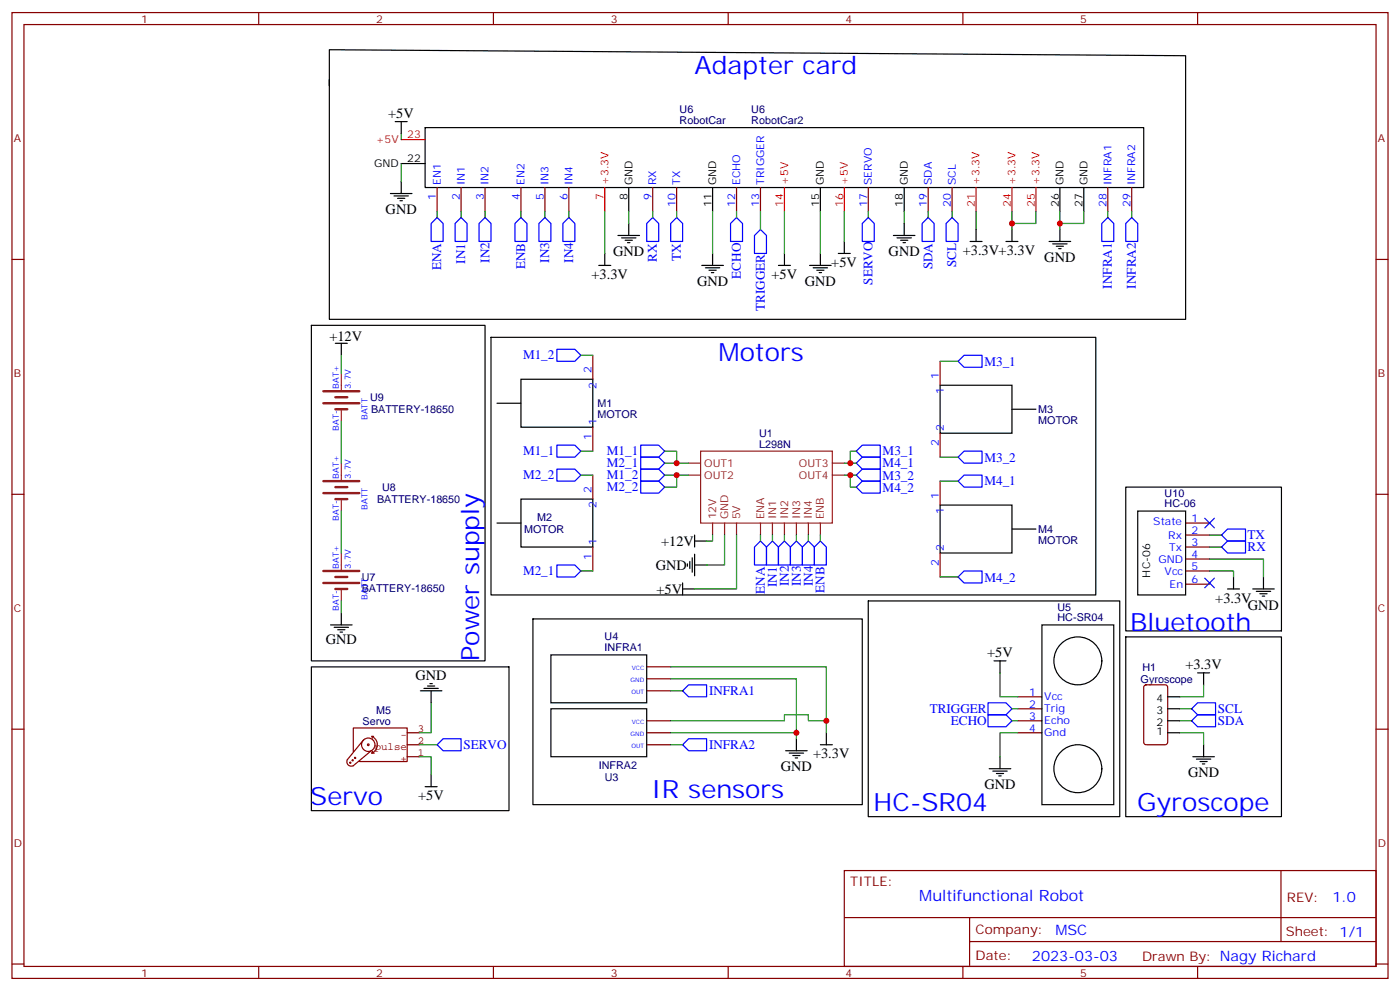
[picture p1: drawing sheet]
<svg xmlns="http://www.w3.org/2000/svg" width="412mm" height="292mm" viewBox="0 0 412 292" stroke-linecap="round" stroke-linejoin="round" font-family="sans-serif">
<g fill="none" stroke="#870000" stroke-width=".35">
<path d="M3.5 3.7h405.4v284.3h-405.4zM7.1 7.2h398.2v277.3h-398.2zM76.2 3.7v3.5M145.3 3.7v3.5M214.5 3.7v3.5M283.6 3.7v3.5M352.8 3.7v3.5M128.8 55.2v7.1M135.8 55.2v7.1M142.9 55.2v7.1M153.5 55.2v7.1M160.5 55.2v7.1"/>
<path d="M167.6 55.2v7.1M192.3 55.2v7.1M199.3 55.2v7.1M217 55.2v7.1M224 55.2v7.1M255.8 55.2v7.1M273.4 55.2v7.1M280.5 55.2v7.1M326.3 55.2v7.1M333.4 55.2v7.1M3.5 76.4h3.6M405.3 76.4h3.6"/>
<path d="M174.6 104.6v7.1M276.9 106.4v7M174.6 125.8v7M174.6 139.9v7M276.9 127.5v7.1M3.5 145.5h3.6M276.9 141.6v7.1M349.2 157.5h7.1M349.2 154h7.1M405.3 145.5h3.6M174.6 161v7.1M276.9 162.8v7.1"/>
<path d="M349.2 161h7.1M349.2 164.6h7.1M349.2 168.1h7.1M349.2 172h7.1M190.5 196.3h7.1M190.5 199.8h7.1M3.5 214.7h3.6M190.5 212.2h7.1M190.5 215.7h7.1M190.5 219.3h7.1M190.5 203.4h7.1M299.9 212.2h7"/>
<path d="M299.9 215.7h7M299.9 205.1h7M299.9 208.7h7M337.1 201.8l.5-.2h5.7l.6 .4 .1 16.5-.5 .7-5.9 .1-.6-.5-.1-16.5zM405.3 214.7h3.6M248.7 256.3h156.6v28.2h-156.6zM377.3 256.3v20.9M248.7 270.1h156.5M285.6 277.2h119.6M285.6 270.1v14.2M3.5 283.8h3.6M76.2 284.5v3.5"/>
<path d="M145.3 284.5v3.5M214.5 284.5v3.5M283.6 284.5v3.5M352.8 284.5v3.5M405.3 283.8h3.6"/>
</g>
<g fill="none" stroke="#000" stroke-width=".35">
<path d="M97 23.5v70.5h252.2v-77.6l-252.2-1.8v10.6M116.4 35.8h3.5M118.2 35.8v3.5M125.2 37.6h211.7v17.6h-211.7zM115 57h6.4M116.1 57.7h4.2M117.1 58.4h2.1M117.8 59.1h.7M118.2 48.2h7M118.2 53.4v3.6M185.2 55.2v7.1M209.9 55.2v7.1"/>
<path d="M241.7 55.2v7.1M266.3 55.2v7.1M312.2 55.2v7.1M319.3 55.2v7.1M176.4 78.1h3.5M178.2 74.6v3.5M182 69.3h6.4M183.1 70h4.2M184.1 70.7h2.2M184.9 71.4h.7M185.2 65.8v3.5M206.7 78.1h6.4"/>
<path d="M207.8 78.8h4.2M208.8 79.6h2.2M209.9 74.6v3.5M229.3 78.1h3.5M231.1 74.6v3.5M238.5 78.1h6.3M239.5 78.8h4.3M240.6 79.6h2.1M241.7 74.6v3.5M246.9 74.6h3.6M248.7 71.1v3.5M263.2 69.3h6.3"/>
<path d="M264.2 70h4.3M265.3 70.7h2.1M266 71.4h.7M266.3 65.8v3.5M285.8 71.1h3.5M287.5 67.6v3.5M296.3 71.1h3.6M298.1 67.6v3.5M309 71.1h6.4M310.1 71.8h4.2M311.1 72.5h2.2M311.9 73.2h.7"/>
<path d="M312.2 67.6v3.5M91.7 95.8h51.2v98.8h-51.2zM144.6 99.3h178.2v75.9h-178.2zM209.5 80.3h.8M241.3 80.3h.7M98.8 101.1h3.5M100.5 101.1v3.5M146.4 118.7h7.1M153.5 111.7h21.1v14.1h-21.1zM276.9 113.4h21.2v14.1h-21.2zM298.1 120.5h7.1M146.4 154h7.1"/>
<path d="M153.5 146.9h21.1v14.1h-21.1zM204.6 159.3h3.5M204.6 157.5v3.5M276.9 148.7h21.2v14.1h-21.2zM298.1 155.8h7.1M331.6 143.4h45.9v42.3h-45.9zM335.1 150.5h14.1v24.7h-14.1zM201.1 173.4h3.5M201.1 171.6v3.6M202.5 166v.7M203.2 165.3v2.1M203.9 164.2v4.3"/>
<path d="M204.6 163.2v6.3M204.6 166.3h3.5M255.8 176.9h74v63.5h-74zM361.6 173.4h3.5M363.4 169.9v3.5M369 173.4h6.4M370.1 174.1h4.2M371.1 174.8h2.1M371.8 175.5h.7M372.2 169.9v3.5M91.7 196.3h58.2v42.4h-58.2zM97.4 184h6.3"/>
<path d="M98.4 184.7h4.3M99.5 185.4h2.1M100.2 186.1h.7M100.5 180.4v3.6M157 182.2h97v54.7h-97zM162.3 192.8h28.2v14.1h-28.2zM292.8 194.6h3.5M294.6 194.6v3.5M306.9 184h21.2v52.9h-21.2zM331.6 187.5h45.9v52.9h-45.9zM352.8 198.1h3.5M354.5 198.1v3.5"/>
<path d="M123.8 203.4h6.4M124.9 202.7h4.2M125.9 202h2.2M126.6 201.3h.8M127 203.4v3.5M162.3 208.7h28.2v14.1h-28.2zM234.6 217.5v3.5M241.7 219.3h3.5M243.4 215.7v3.6M344 215.7h3.5M344 212.2h3.5M344 208.7h3.5"/>
<path d="M344 205.1h3.5M354.5 219.3v3.5M125.2 231.6h3.6M127 228.1v3.5M231.4 221h6.4M232.5 221.7h4.2M233.5 222.4h2.2M234.2 223.1h.7M291.4 226.3h6.3M292.5 227h4.2M293.5 227.7h2.1M294.2 228.4h.7"/>
<path d="M294.6 222.8v3.5M351.4 222.8h6.3M352.4 223.5h4.3M353.5 224.2h2.1M354.2 224.9h.7"/>
<circle cx="317.5" cy="194.6" r="7.1"/>
<circle cx="317.5" cy="226.3" r="7.1"/>
</g>
<path d="M118.2 41.1h7M178.2 55.2v7.1M231.1 55.2v7.1M248.7 55.2v7.1M287.5 55.2v7.1M298.1 55.2v7.1M305.2 55.2v7.1" fill="none" stroke="#f00" stroke-width=".35"/>
<g fill="none" stroke="#8c2424" stroke-width=".35">
<path d="M100.5 109.9v4.9M100.5 120.5v3.5M100.5 136.3v5M202.8 136.3h3.6M202.8 139.9h3.6M206.4 132.8h38.8v21.2h-38.8zM245.2 136.3h3.5M245.2 139.9h3.5M100.5 146.9v3.6M209.9 154v3.5M213.4 154v3.5M217 154v3.5"/>
<path d="M224 154v3.5M227.5 154v3.5M231.1 154v3.5M234.6 154v3.5M238.1 154v3.5M241.7 154v3.5M100.5 162.8v4.9M100.5 173.4v3.5"/>
</g>
<path d="M95.2 118.7h10.6M95.2 115.2h10.6M98.8 116.9h3.5M98.8 120.5h3.5M95.2 145.2h10.6M95.2 141.6h10.6M98.8 146.9h3.5M98.8 143.4h3.5M95.2 171.6h10.6M95.2 168.1h10.6M98.8 173.4h3.5M98.8 169.9h3.5" fill="none" stroke="#8c2424" stroke-width=".71"/>
<g fill="none" stroke="#008700" stroke-width=".35">
<path d="M118.2 39.3v1.8M118.2 48.2v5.2M128.8 62.3v1.7M135.8 62.3v1.7M142.9 62.3v1.7M153.5 62.3v1.7M160.5 62.3v1.7M167.6 62.3v1.7M178.2 62.3v12.3M185.2 62.3v3.5M192.3 62.3v1.7M199.3 62.3v1.7"/>
<path d="M209.9 62.3v12.3M217 62.3v1.7M224 62.3v5.3M231.1 62.3v12.3M241.7 62.3v12.3M248.7 62.3v8.8M255.8 62.3v1.7M266.3 62.3v3.5M273.4 62.3v1.7M280.5 62.3v1.7M287.5 62.3v5.3M298.1 62.3v5.3"/>
<path d="M305.2 62.3v3.5h-7.1M312.2 62.3v5.3M319.3 62.3v3.5h-7.1M326.3 62.3v1.7M333.4 62.3v1.7M100.5 104.6v5.3M171.1 104.6h3.5M276.9 106.4h5.3M100.5 124v12.3M171.1 132.8h3.5M171.1 139.9h3.5M195.8 132.8h3.5v3.5"/>
<path d="M195.8 139.9h7M195.8 136.3h7M199.3 139.9v3.5h-3.5M248.7 139.9h3.5M248.7 136.3h3.5M250.5 139.9v3.5h1.7M252.2 132.8h-1.7v3.5M276.9 134.6h5.3M100.5 150.5v12.3M209.9 157.5v1.8h-1.8M213.4 157.5v8.8h-5.3M217 157.5v15.9h-12.4"/>
<path d="M224 157.5v1.8M227.5 157.5v1.8M231.1 157.5v1.8M234.6 157.5v1.8M238.1 157.5v1.8M241.7 157.5v1.8M276.9 141.6h5.3M356.3 157.5h3.5M100.5 176.9v3.5M171.1 168.1h3.5M276.9 169.9h5.3M356.3 168.1h7.1v1.8"/>
<path d="M356.3 164.6h15.9v5.3M356.3 161h3.5M197.6 199.8h37v17.7M197.6 196.3h45.8v15.9M294.6 198.1v7h5.3M123.5 219.3h5.3M127 206.9v8.8h-3.5M197.6 212.2h33.5v-1.8h7v1.8h5.3v3.5M197.6 219.3h3.5M197.6 203.4h3.5M197.6 215.7h37M298.1 208.7h1.8"/>
<path d="M298.1 212.2h1.8M299.9 215.7h-5.3v7.1M347.5 215.7h7v3.6M347.5 208.7h3.5M347.5 212.2h3.5M354.5 201.6v3.5h-7M123.5 222.8h3.5v5.3"/>
</g>
<g fill="none" stroke="#00f" stroke-width=".35">
<path d="M128.8 64l1.7 1.8v5.3h-3.5v-5.3zM135.8 64l1.8 1.8v5.3h-3.5v-5.3zM141.1 65.8l1.8-1.8 1.7 1.8v5.3h-3.5zM153.5 64l1.7 1.8v5.3h-3.5v-5.3zM158.7 65.8l1.8-1.8 1.8 1.8v5.3h-3.6zM167.6 64l1.7 1.8v5.3h-3.5v-5.3zM192.3 64l1.7 1.8v5.3h-3.5v-5.3zM199.3 64l1.8 1.8v5.3h-3.5v-5.3zM217 64l1.7 1.8v5.3h-3.5v-5.3zM224 67.6l1.8 1.7v5.3h-3.6v-5.3zM255.8 64l1.7 1.8v5.3h-3.5v-5.3zM273.4 64l1.8 1.8v5.3h-3.6v-5.3z"/>
<path d="M280.5 64l1.7 1.8v5.3h-3.5v-5.3zM326.3 64l1.8 1.8v5.3h-3.5v-5.3zM333.4 64l1.7 1.8v5.3h-3.5v-5.3zM164 102.8h5.3l1.8 1.8-1.8 1.8h-5.3zM282.2 106.4l1.8-1.8h5.3v3.5h-5.3zM164 131.1h5.3l1.8 1.7-1.8 1.8h-5.3zM164 138.1h5.3l1.8 1.8-1.8 1.7h-5.3zM188.7 131.1h5.3l1.8 1.7-1.8 1.8h-5.3zM188.7 134.6h5.3l1.8 1.7-1.8 1.8h-5.3zM188.7 138.1h5.3l1.8 1.8-1.8 1.7h-5.3zM252.2 132.8l1.8-1.7h5.3v3.5h-5.3zM252.2 136.3l1.8-1.7h5.3v3.5h-5.3z"/>
<path d="M252.2 139.9l1.8-1.8h5.3v3.5h-5.3zM282.2 134.6l1.8-1.8h5.3v3.5h-5.3zM188.7 141.6h5.3l1.8 1.8-1.8 1.8h-5.3zM224 159.3l1.8 1.7v5.3h-3.6v-5.3zM227.5 159.3l1.8 1.7v5.3h-3.5v-5.3zM231.1 159.3l1.7 1.7v5.3h-3.5v-5.3zM234.6 159.3l1.8 1.7v5.3h-3.6v-5.3zM238.1 159.3l1.8 1.7v5.3h-3.5v-5.3zM241.7 159.3l1.7 1.7v5.3h-3.5v-5.3zM252.2 143.4l1.8-1.8h5.3v3.6h-5.3zM282.2 141.6l1.8-1.7h5.3v3.5h-5.3zM359.8 157.5l1.8-1.7h5.3v3.5h-5.3z"/>
<path d="M164 166.3h5.3l1.8 1.8-1.8 1.8h-5.3zM282.2 169.9l1.8-1.8h5.3v3.5h-5.3zM359.8 161l1.8-1.7h5.3v3.5h-5.3zM128.8 219.3l1.7-1.8h5.3v3.5h-5.3zM201.1 219.3l1.7-1.8h5.3v3.5h-5.3zM201.1 203.4l1.7-1.8h5.3v3.5h-5.3zM291 206.9h5.3l1.8 1.8-1.8 1.7h-5.3zM291 210.4h5.3l1.8 1.8-1.8 1.8h-5.3zM351 208.7l1.8-1.8h5.3v3.5h-5.3zM351 212.2l1.8-1.8h5.3v3.6h-5.3z"/>
</g>
<path d="M354.9 152.6l2.8 2.8M357.7 152.6l-2.8 2.8M354.9 170.2l2.8 2.8M357.7 170.2l-2.8 2.8" fill="none" stroke="#00c" stroke-width=".35"/>
<g fill="none" stroke="#850000" stroke-width=".35">
<path d="M106.5 219.1a1.98 1.98 0 0 1 3.1-1.5 1.98 1.98 0 0 1-.2 3.4 1.98 1.98 0 0 1-2.9-1.7M107.1 217.8l-4.8 5.9a1.31 1.31 0 0 0 .2 1.5 1.31 1.31 0 0 0 1.6 .2l5.3-4.4M108.3 219.1l.4 .2-.2 .2-.3-.2M109.5 216.8a2.68 2.68 0 0 1 1.7 2.5 2.68 2.68 0 0 1-1.7 2.4M109.5 216.8h.6M109.5 216.8l.2 .5M119.9 219.3h3.6M119.9 215.7h3.6M103.1 224.4l.3 .1-.2 .2-.2-.2M103.8 223.7l.3 .1-.2 .2-.2-.2M104.1 221.4v-7.1h15.8v9.9h-14.1M104.5 223l.3 .1-.2 .2-.2-.2"/>
<path d="M109.5 221.7h.7M109.7 221.2l-.2 .5M119.9 222.8h3.6"/>
</g>
<g fill="#c00">
<circle cx="199.3" cy="136.3" r=".88"/>
<circle cx="199.3" cy="139.9" r=".88"/>
<circle cx="250.5" cy="136.3" r=".88"/>
<circle cx="250.5" cy="139.9" r=".88"/>
<circle cx="298.1" cy="65.8" r=".88"/>
<circle cx="312.2" cy="65.8" r=".88"/>
<circle cx="234.6" cy="215.7" r=".88"/>
<circle cx="243.4" cy="212.2" r=".88"/>
</g>
<g font-size="7.4" fill="#00f">
<text x="204.6" y="21.7">Adapter card</text>
<text x="211.7" y="106.4">Motors</text>
<text x="333" y="185.7">Bluetooth</text>
<text x="141.1" y="194.6" transform="rotate(-90 141.1 194.6)">Power supply</text>
<text x="91.4" y="236.9">Servo</text>
<text x="191.9" y="234.9">IR sensors</text>
<text x="257.3" y="238.7">HC-SR04</text>
<text x="335" y="238.7">Gyroscope</text>
</g>
<text font-size="4.6" fill="#00f" x="270.8" y="265.3">Multifunctional Robot</text>
<g font-size="4.2">
<text x="114.4" y="34.7">+5V</text>
<text x="113.6" y="63.1">GND</text>
<text x="180.6" y="75.4">GND</text>
<text x="261.8" y="75.4">GND</text>
<text x="283.6" y="75">+3.3V+3.3V</text>
<text x="307.6" y="77.2">GND</text>
<text x="174.2" y="82">+3.3V</text>
<text x="227.2" y="82.1">+5V</text>
<text x="244.9" y="78.6">+5V</text>
<text x="205.3" y="84.2">GND</text>
<text x="237.1" y="84.2">GND</text>
<text x="97" y="100.4">+12V</text>
<text x="194.8" y="160.7">+12V</text>
<text x="193.2" y="167.8">GND</text>
<text x="193.4" y="174.8">+5V</text>
<text x="358" y="177.4">+3.3V</text>
<text x="367.6" y="179.5">GND</text>
<text x="96" y="189.6">GND</text>
<text x="290.8" y="193.5">+5V</text>
<text x="349.2" y="197">+3.3V</text>
<text x="122.4" y="200.2">GND</text>
<text x="230" y="227.1">GND</text>
<text x="239.5" y="223.1">+3.3V</text>
<text x="290" y="232.4">GND</text>
<text x="350" y="228.9">GND</text>
<text x="123.2" y="235.6">+5V</text>
</g>
<g font-size="4.2" fill="#00f">
<text x="392.5" y="265.6">1.0</text>
<text x="310.9" y="275.1">MSC</text>
<text x="304" y="282.9">2023-03-03</text>
</g>
<g font-size="3.9" fill="#00f">
<text x="137.1" y="77.6" transform="rotate(-90 137.1 77.6)">IN1</text>
<text x="144.2" y="77.3" transform="rotate(-90 144.2 77.3)">IN2</text>
<text x="161.8" y="77.3" transform="rotate(-90 161.8 77.3)">IN3</text>
<text x="168.8" y="77.3" transform="rotate(-90 168.8 77.3)">IN4</text>
<text x="193.5" y="77" transform="rotate(-90 193.5 77)">RX</text>
<text x="200.6" y="76.8" transform="rotate(-90 200.6 76.8)">TX</text>
<text x="130" y="79.5" transform="rotate(-90 130 79.5)">ENA</text>
<text x="154.7" y="79.3" transform="rotate(-90 154.7 79.3)">ENB</text>
<text x="218.2" y="82" transform="rotate(-90 218.2 82)">ECHO</text>
<text x="257" y="83.8" transform="rotate(-90 257 83.8)">SERVO</text>
<text x="274.6" y="79.3" transform="rotate(-90 274.6 79.3)">SDA</text>
<text x="281.7" y="78.7" transform="rotate(-90 281.7 78.7)">SCL</text>
<text x="327.6" y="85" transform="rotate(-90 327.6 85)">INFRA1</text>
<text x="334.6" y="85" transform="rotate(-90 334.6 85)">INFRA2</text>
<text x="225.3" y="91.6" transform="rotate(-90 225.3 91.6)">TRIGGER</text>
<text x="154.1" y="105.8">M1_2</text>
<text x="290" y="107.6">M3_1</text>
<text x="154.1" y="134.1">M1_1</text>
<text x="178.8" y="134.1">M1_1</text>
<text x="178.8" y="137.6">M2_1</text>
<text x="260" y="134.1">M3_1</text>
<text x="260" y="137.6">M4_1</text>
<text x="290" y="135.9">M3_2</text>
<text x="154.1" y="141">M2_2</text>
<text x="178.8" y="141">M1_2</text>
<text x="260" y="141.2">M3_2</text>
<text x="290" y="142.9">M4_1</text>
<text x="178.8" y="144.6">M2_2</text>
<text x="260" y="144.8">M4_2</text>
<text x="367.5" y="158.8">TX</text>
<text x="367.5" y="162.4">RX</text>
<text x="154.1" y="169.3">M2_1</text>
<text x="228.8" y="172.9" transform="rotate(-90 228.8 172.9)">IN1</text>
<text x="232.3" y="172.6" transform="rotate(-90 232.3 172.6)">IN2</text>
<text x="235.9" y="172.6" transform="rotate(-90 235.9 172.6)">IN3</text>
<text x="239.4" y="172.6" transform="rotate(-90 239.4 172.6)">IN4</text>
<text x="290" y="171.2">M4_2</text>
<text x="225.2" y="174.8" transform="rotate(-90 225.2 174.8)">ENA</text>
<text x="242.9" y="174.6" transform="rotate(-90 242.9 174.6)">ENB</text>
<text x="208.9" y="204.6">INFRA1</text>
<text x="273.9" y="209.9">TRIGGER</text>
<text x="358.8" y="210">SCL</text>
<text x="280.1" y="213.5">ECHO</text>
<text x="358.7" y="213.5">SDA</text>
<text x="136.5" y="220.5">SERVO</text>
<text x="208.9" y="220.5">INFRA2</text>
</g>
<g font-size="3.9" fill="#800">
<text x="250.5" y="260.9">TITLE:</text>
<text x="379.1" y="265.6">REV:</text>
<text x="287.4" y="275.1">Company:</text>
<text x="378.7" y="275.7">Sheet: 1/1</text>
<text x="287.4" y="282.8">Date:</text>
<text x="336.4" y="282.8">Drawn By: Nagy Richard</text>
</g>
<g font-size="3.2" fill="#800">
<text x="41.6" y="6.7">1</text>
<text x="110.8" y="6.7">2</text>
<text x="179.9" y="6.7">3</text>
<text x="249.1" y="6.7">4</text>
<text x="318.2" y="6.7">5</text>
<text x="4.1" y="41.8">A</text>
<text x="405.9" y="41.8">A</text>
<text x="4.1" y="110.9">B</text>
<text x="405.9" y="110.9">B</text>
<text x="4.1" y="180.1">C</text>
<text x="405.9" y="180.1">C</text>
<text x="4.1" y="249.2">D</text>
<text x="405.9" y="249.2">D</text>
<text x="41.6" y="287.5">1</text>
<text x="110.8" y="287.5">2</text>
<text x="179.9" y="287.5">3</text>
<text x="249.1" y="287.5">4</text>
<text x="318.2" y="287.5">5</text>
</g>
<g font-size="3.2" fill="#000080">
<text x="200.2" y="33.3">U6</text>
<text x="221.3" y="33.3">U6</text>
<text x="200.2" y="36.5">RobotCar</text>
<text x="221.3" y="36.5">RobotCar2</text>
<text x="109" y="118.1">U9</text>
<text x="176" y="119.9">M1</text>
<text x="109.3" y="121.6">BATTERY-18650</text>
<text x="176" y="123">MOTOR</text>
<text x="305.9" y="124.8">MOTOR</text>
<text x="305.9" y="121.6">M3</text>
<text x="223.6" y="131.8">L298N</text>
<text x="223.6" y="128.6">U1</text>
<text x="111.1" y="148.1">BATTERY-18650</text>
<text x="112.6" y="144.5">U8</text>
<text x="343.1" y="149.4">HC-06</text>
<text x="343.1" y="146.2">U10</text>
<text x="158.2" y="153.4">M2</text>
<text x="154.4" y="156.9">MOTOR</text>
<text x="305.9" y="160.1">MOTOR</text>
<text x="305.9" y="156.9">M4</text>
<text x="106.5" y="171">U7</text>
<text x="106.5" y="174.2">BATTERY-18650</text>
<text x="311.5" y="179.7">U5</text>
<text x="311.5" y="182.9">HC-SR04</text>
<text x="178.1" y="191.7">INFRA1</text>
<text x="178.1" y="188.6">U4</text>
<text x="336.6" y="197.5">H1</text>
<text x="336" y="201">Gyroscope</text>
<text x="106.8" y="213.4">Servo</text>
<text x="110.8" y="210.1">M5</text>
<text x="176.4" y="226.3">INFRA2</text>
<text x="178.2" y="229.8">U3</text>
</g>
<g font-size="3.2" fill="#f00">
<text x="119.9" y="40.7">23</text>
<text x="110.7" y="42.2">+5V</text>
<text x="177.8" y="59" transform="rotate(-90 177.8 59)">7</text>
<text x="179.2" y="54.5" transform="rotate(-90 179.2 54.5)">+3.3V</text>
<text x="232.1" y="54.5" transform="rotate(-90 232.1 54.5)">+5V</text>
<text x="249.8" y="54.5" transform="rotate(-90 249.8 54.5)">+5V</text>
<text x="288.6" y="54.5" transform="rotate(-90 288.6 54.5)">+3.3V</text>
<text x="299.2" y="54.5" transform="rotate(-90 299.2 54.5)">+3.3V</text>
<text x="306.2" y="54.5" transform="rotate(-90 306.2 54.5)">+3.3V</text>
<text x="230.7" y="61" transform="rotate(-90 230.7 61)">14</text>
<text x="248.4" y="61" transform="rotate(-90 248.4 61)">16</text>
<text x="287.2" y="61" transform="rotate(-90 287.2 61)">21</text>
<text x="297.7" y="61" transform="rotate(-90 297.7 61)">24</text>
<text x="304.8" y="61" transform="rotate(-90 304.8 61)">25</text>
</g>
<g font-size="3.2">
<text x="119.9" y="47.8">22</text>
<text x="110.2" y="49.2">GND</text>
<text x="184.9" y="59" transform="rotate(-90 184.9 59)">8</text>
<text x="186.3" y="54.5" transform="rotate(-90 186.3 54.5)">GND</text>
<text x="211" y="54.5" transform="rotate(-90 211 54.5)">GND</text>
<text x="242.7" y="54.5" transform="rotate(-90 242.7 54.5)">GND</text>
<text x="267.4" y="54.5" transform="rotate(-90 267.4 54.5)">GND</text>
<text x="313.3" y="54.5" transform="rotate(-90 313.3 54.5)">GND</text>
<text x="320.3" y="54.5" transform="rotate(-90 320.3 54.5)">GND</text>
<text x="209.5" y="61" transform="rotate(-90 209.5 61)">11</text>
<text x="241.3" y="61" transform="rotate(-90 241.3 61)">15</text>
<text x="266" y="61" transform="rotate(-90 266 61)">18</text>
<text x="311.9" y="61" transform="rotate(-90 311.9 61)">26</text>
<text x="318.9" y="61" transform="rotate(-90 318.9 61)">27</text>
<text x="338.8" y="170" transform="rotate(-90 338.8 170)">HC-06</text>
<text x="340.6" y="206.6">4</text>
<text x="340.6" y="213.6">2</text>
<text x="340.6" y="210.1">3</text>
<text x="340.6" y="216.4">1</text>
</g>
<g font-size="3.2" fill="#00f">
<text x="128.4" y="59" transform="rotate(-90 128.4 59)">1</text>
<text x="129.8" y="54.5" transform="rotate(-90 129.8 54.5)">EN1</text>
<text x="135.5" y="59" transform="rotate(-90 135.5 59)">2</text>
<text x="136.9" y="54.5" transform="rotate(-90 136.9 54.5)">IN1</text>
<text x="142.5" y="59" transform="rotate(-90 142.5 59)">3</text>
<text x="143.9" y="54.5" transform="rotate(-90 143.9 54.5)">IN2</text>
<text x="153.1" y="59" transform="rotate(-90 153.1 59)">4</text>
<text x="154.5" y="54.5" transform="rotate(-90 154.5 54.5)">EN2</text>
<text x="160.2" y="59" transform="rotate(-90 160.2 59)">5</text>
<text x="161.6" y="54.5" transform="rotate(-90 161.6 54.5)">IN3</text>
<text x="167.2" y="59" transform="rotate(-90 167.2 59)">6</text>
<text x="168.6" y="54.5" transform="rotate(-90 168.6 54.5)">IN4</text>
<text x="191.9" y="59" transform="rotate(-90 191.9 59)">9</text>
<text x="193.3" y="54.5" transform="rotate(-90 193.3 54.5)">RX</text>
<text x="200.4" y="54.5" transform="rotate(-90 200.4 54.5)">TX</text>
<text x="218" y="54.5" transform="rotate(-90 218 54.5)">ECHO</text>
<text x="225.1" y="54.5" transform="rotate(-90 225.1 54.5)">TRIGGER</text>
<text x="256.8" y="54.5" transform="rotate(-90 256.8 54.5)">SERVO</text>
<text x="274.5" y="54.5" transform="rotate(-90 274.5 54.5)">SDA</text>
<text x="281.5" y="54.5" transform="rotate(-90 281.5 54.5)">SCL</text>
<text x="327.4" y="54.5" transform="rotate(-90 327.4 54.5)">INFRA1</text>
<text x="334.4" y="54.5" transform="rotate(-90 334.4 54.5)">INFRA2</text>
<text x="199" y="61" transform="rotate(-90 199 61)">10</text>
<text x="216.6" y="61" transform="rotate(-90 216.6 61)">12</text>
<text x="223.7" y="61" transform="rotate(-90 223.7 61)">13</text>
<text x="255.4" y="61" transform="rotate(-90 255.4 61)">17</text>
<text x="273" y="61" transform="rotate(-90 273 61)">19</text>
<text x="280.1" y="61" transform="rotate(-90 280.1 61)">20</text>
<text x="326" y="61" transform="rotate(-90 326 61)">28</text>
<text x="333" y="61" transform="rotate(-90 333 61)">29</text>
<text x="174.3" y="109.9" transform="rotate(-90 174.3 109.9)">2</text>
<text x="276.6" y="111.7" transform="rotate(-90 276.6 111.7)">1</text>
<text x="175.7" y="114.4" transform="rotate(-90 175.7 114.4)">2</text>
<text x="278" y="116.1" transform="rotate(-90 278 116.1)">1</text>
<text x="175.7" y="125.1" transform="rotate(-90 175.7 125.1)">1</text>
<text x="174.3" y="129.5" transform="rotate(-90 174.3 129.5)">1</text>
<text x="276.6" y="131.3" transform="rotate(-90 276.6 131.3)">2</text>
<text x="278" y="126.8" transform="rotate(-90 278 126.8)">2</text>
<text x="174.3" y="145.2" transform="rotate(-90 174.3 145.2)">2</text>
<text x="175.7" y="149.7" transform="rotate(-90 175.7 149.7)">2</text>
<text x="276.6" y="146.9" transform="rotate(-90 276.6 146.9)">1</text>
<text x="278" y="151.4" transform="rotate(-90 278 151.4)">1</text>
<text x="339.7" y="154.7">State</text>
<text x="351" y="153.6">1</text>
<text x="175.7" y="160.3" transform="rotate(-90 175.7 160.3)">1</text>
<text x="344.1" y="158.6">Rx</text>
<text x="351" y="157.2">2</text>
<text x="351" y="160.7">3</text>
<text x="174.3" y="164.8" transform="rotate(-90 174.3 164.8)">1</text>
<text x="276.6" y="166.6" transform="rotate(-90 276.6 166.6)">2</text>
<text x="278" y="162.1" transform="rotate(-90 278 162.1)">2</text>
<text x="341.3" y="165.6">GND</text>
<text x="344.4" y="162.1">Tx</text>
<text x="351" y="164.2">4</text>
<text x="351" y="167.7">5</text>
<text x="343.1" y="169.2">Vcc</text>
<text x="344.5" y="173">En</text>
<text x="351" y="171.6">6</text>
<text x="303.1" y="204.8">1</text>
<text x="303.1" y="208.3">2</text>
<text x="307.6" y="206.2">Vcc</text>
<text x="307.6" y="209.7">Trig</text>
<text x="303.1" y="211.8">3</text>
<text x="303.1" y="215.4">4</text>
<text x="307.6" y="213.3">Echo</text>
<text x="307.6" y="216.8">Gnd</text>
</g>
<g font-size="3.2" fill="#8d2323">
<text x="207.4" y="137.4">OUT1</text>
<text x="235.3" y="137.4">OUT3</text>
<text x="207.4" y="140.9">OUT2</text>
<text x="235.3" y="140.9">OUT4</text>
<text x="211" y="152.9" transform="rotate(-90 211 152.9)">12V</text>
<text x="214.5" y="152.9" transform="rotate(-90 214.5 152.9)">GND</text>
<text x="218" y="152.9" transform="rotate(-90 218 152.9)">5V</text>
<text x="225.1" y="152.9" transform="rotate(-90 225.1 152.9)">ENA</text>
<text x="228.6" y="152.9" transform="rotate(-90 228.6 152.9)">IN1</text>
<text x="232.1" y="152.9" transform="rotate(-90 232.1 152.9)">IN2</text>
<text x="235.7" y="152.9" transform="rotate(-90 235.7 152.9)">IN3</text>
<text x="239.2" y="152.9" transform="rotate(-90 239.2 152.9)">IN4</text>
<text x="242.7" y="152.9" transform="rotate(-90 242.7 152.9)">ENB</text>
</g>
<g font-size="3.2" fill="#840000">
<text x="123.1" y="215.4">3</text>
<text x="110.4" y="220.8">pulse</text>
<text x="118" y="217.2">-</text>
<text x="123.1" y="218.9">2</text>
<text x="118" y="224.3">+</text>
<text x="123.1" y="222.4">1</text>
</g>
<g font-size="2.5" fill="#00f">
<text x="99.8" y="114.5" transform="rotate(-90 99.8 114.5)">BAT+</text>
<text x="103.4" y="114.5" transform="rotate(-90 103.4 114.5)">3.7V</text>
<text x="108.3" y="123.6" transform="rotate(-90 108.3 123.6)">BATT</text>
<text x="99.8" y="126.8" transform="rotate(-90 99.8 126.8)">BAT-</text>
<text x="99.8" y="140.9" transform="rotate(-90 99.8 140.9)">BAT+</text>
<text x="103.4" y="140.9" transform="rotate(-90 103.4 140.9)">3.7V</text>
<text x="99.8" y="153.3" transform="rotate(-90 99.8 153.3)">BAT-</text>
<text x="108.3" y="150.1" transform="rotate(-90 108.3 150.1)">BATT</text>
<text x="99.8" y="167.4" transform="rotate(-90 99.8 167.4)">BAT+</text>
<text x="103.4" y="167.4" transform="rotate(-90 103.4 167.4)">3.7V</text>
<text x="99.8" y="179.7" transform="rotate(-90 99.8 179.7)">BAT-</text>
<text x="108.3" y="176.6" transform="rotate(-90 108.3 176.6)">BATT</text>
</g>
<g font-size="1.8" fill="#00f">
<text x="186.1" y="197.4">VCC</text>
<text x="185.7" y="200.9">GND</text>
<text x="186" y="204.4">OUT</text>
<text x="186.1" y="213.3">VCC</text>
<text x="185.7" y="216.8">GND</text>
<text x="186" y="220.3">OUT</text>
</g>
</svg>
